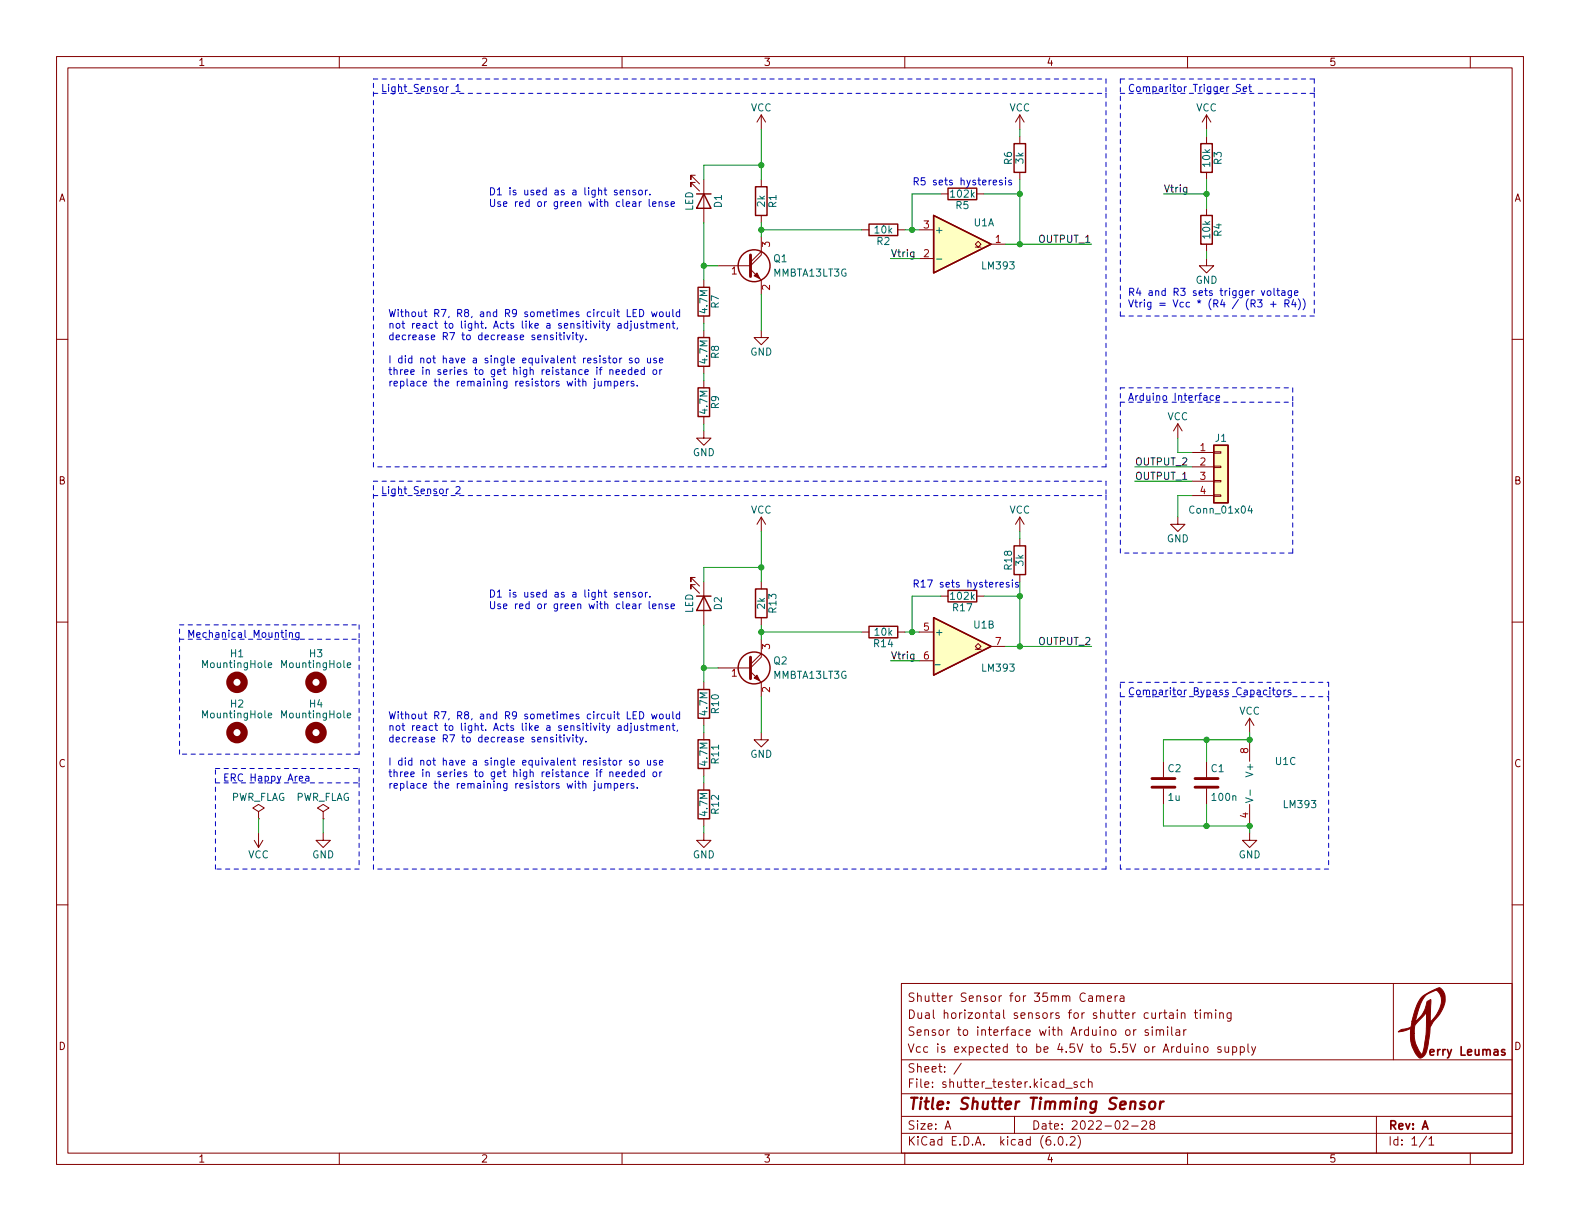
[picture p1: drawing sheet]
<svg xmlns="http://www.w3.org/2000/svg" width="279mm" height="216mm" viewBox="0 0 279 216" stroke-linecap="round" stroke-linejoin="round" font-family="sans-serif">
<g fill="none" stroke="#840000" stroke-width=".18">
<path d="M10 10h259.4v195.9h-259.4zM12 12h255.4v191.9h-255.4zM60 10v2M110 10v2M160 10v2M210 10v2M260 10v2M122.9 31h-.7v.8v-.8l1.5 1.5M122.9 32.3h-.7v.7v-.7l1.5 1.5M124.5 31.8v7.6M134.6 20.3v2.6M134.6 31.8v1.2"/>
<path d="M134.6 38.1v1.3M134.6 20.3l-.7 1.3M134.6 20.3l.8 1.3M166.4 34.3h1.2M172.7 34.3h1.3M180.3 20.3v2.6M180.3 24.1v1.3M180.3 30.5v1.3M180.3 20.3l-.7 1.3M180.3 20.3l.8 1.3M213.4 20.3l-.8 1.3M213.4 20.3v2.6"/>
<path d="M213.4 24.1v1.3M213.4 30.5v1.3M213.4 36.8v1.3M213.4 20.3l.7 1.3M10 60h2M124.5 49.5v1.3M124.5 55.9v1.3M124.5 58.4v1.3M132.7 47.6l1.9 1.9v2.6M134.6 44.5v.6l-1.9 1.9h-5.7M134.6 58.4v1.3h1.3l-1.3 1.3-1.3-1.3h1.3M134.6 41.9v2.6"/>
<path d="M134.6 44.5l-1.9 1.9M152.4 40.6h1.3M158.7 40.6h1.3M162.6 40.6h2.5M162.6 45.7h2.5M172.5 43.7h.5l-.5-.5 .5-.5 .5 .5-.5 .5h.5M175.3 43.2h2.5M213.4 45.7v1.3h1.2l-1.2 1.3-1.3-1.3h1.3M213.4 43.2v1.3M267.4 60h2M124.5 76.2v1.3h1.2l-1.2 1.2-1.3-1.2h1.3M124.5 64.8v1.2"/>
<path d="M124.5 67.3v1.3M124.5 73.7v1.2M208.3 74.9l-.8 1.3M208.3 74.9v2.6M208.3 74.9l.7 1.3M214.6 79.9h1.3v.2h-1.3zM134.6 91.4l-.7 1.3M134.6 91.4v2.6M134.6 91.4l.8 1.3M180.3 91.4v2.6M180.3 95.3v1.2M180.3 91.4l-.7 1.3"/>
<path d="M180.3 91.4l.8 1.3M208.3 91.4v1.3h1.2l-1.2 1.3-1.3-1.3h1.3M210.8 80h3.8M210.8 82.6h3.8M210.8 85.1h3.8M210.8 87.6h3.8M214.6 87.5h1.3v.3h-1.3zM214.6 85h1.3v.2h-1.3zM214.6 82.4h1.3v.3h-1.3zM10 110h2M122.9 102.1h-.7v.8v-.8l1.5 1.5M122.9 103.4h-.7v.7v-.7l1.5 1.5"/>
<path d="M124.5 102.9v7.6M132.7 118.7l1.9 2v2.5M134.6 115.6v.6l-1.9 1.9h-5.7M134.6 102.9v1.2M134.6 109.2v1.3M134.6 113v2.6M134.6 115.6l-1.9 1.9M152.4 111.8h1.3M158.7 111.8h1.3M162.6 111.8h2.5M162.6 116.8h2.5M166.4 105.4h1.2"/>
<path d="M172.5 114.8h.5l-.5-.5 .5-.5 .5 .5-.5 .5h.5M172.7 105.4h1.3M175.3 114.3h2.5M180.3 101.6v1.3M267.4 110h2M124.5 120.7v1.2M124.5 127v1.3M124.5 129.5v1.3M124.5 135.9v1.3M124.5 138.4v1.3M134.6 129.5v1.3h1.3l-1.3 1.3-1.3-1.3h1.3M205.7 134.6v2.8"/>
<path d="M205.7 139.4v2.8M213.4 134.6v2.8M213.4 139.4v2.8M221 127v2.5M221 130.8v3.8M221 127l-.8 1.3M221 127l.7 1.3M10 160h2M45 148.6l.7 1.3M45.7 143.5l1-.6-1-.7-1 .7 1 .6v1.3M45.7 144.8h.1M45.7 147.3v2.6"/>
<path d="M46.5 148.6l-.8 1.3M57.1 143.5l1.1-.6-1.1-.7-1 .7 1 .6v1.3M57.1 144.8h.1M57.1 147.3v1.3h1.3l-1.3 1.3-1.2-1.3h1.2M124.5 147.3v1.3h1.2l-1.2 1.3-1.3-1.3h1.3M124.5 144.8v1.3M221 147.3v1.3h1.2l-1.2 1.3-1.3-1.3h1.3M221 142.2v3.9M267.4 160h2M159.4 173.9h108v30h-108zM192.5 176.1h.6l.1 1M193.2 176.4l-.5 .1a.29 .29 0 0 0-.2 .3 .29 .29 0 0 0 .2 .3l.5-.1"/>
<path d="M193.9 176.2l.2-.1h.4v1M193.9 176.1v1M194.5 176.3l.3-.2h.3l.1 1M195.8 176.6l.7-.2v-.3h-.5l-.2 .2 .1 .7h.6M197.2 176.1v1M197.6 176.1h-.3l-.1 .3M198.1 176.1h.6l.1 1M198.8 176.4l-.5 .1a.29 .29 0 0 0-.3 .3 .29 .29 0 0 0 .3 .3l.5-.1M205.8 179.1h.5M206 178.6v1.3l.3 .2M206.8 179.1h.6l.1 1M207.5 179.4l-.5 .1a.29 .29 0 0 0-.2 .3 .29 .29 0 0 0 .2 .3l.5-.1"/>
<path d="M208.2 178.6v.1M208.2 179.1v1M208.9 179.2l.2-.1h.4v1M208.9 179.1v1M211.2 179.1h.6M211.4 178.6v1.3l.4 .2M212.3 178.6v.1M212.3 179.1v1M213 179.2l.2-.1h.3l.1 1M213 179.1v1M213.6 179.3l.2-.2h.4l.1 1M215 178.6v.1"/>
<path d="M215 179.1v1M215.7 179.2l.2-.1h.4v1M215.7 179.1v1M217.7 179.1v1.2l-.3 .3-.4-.1M217.7 179.1h-.4l-.3 .3v.4l.1 .2h.6M246.4 173.9v13.5M159.4 197.4h108M159.4 193.4h108M159.4 187.4h108M167.1 199.7l.5-1.5 .5 1.5M167.3 199.2h.7M170 188l-1.3 1.9"/>
<path d="M179.4 197.4v3M188.5 192.4h1.1M190.5 191.4l-.4-.1-.2 .2 .1 .2 .5 .2v.3h-.6M191.8 191.4l-.4-.1-.3 .3v.4l.2 .2h.5M192.5 191.4l.2-.1 .3 .1 .1 .9M192.5 190.8v1.5M198.6 198.3l.6-.1 .2 .1 .1 .3-1 1.1h1M199.2 182.1h.3l.3 .3v.4l-.3 .3-.3-.1-.2-.2v-.4zM200.1 199.1h1.2M200.5 182.1v1M200.9 182.1h-.3l-.1 .3M201.9 198.3l.6-.1 .2 .1 .1 .3-1 1.1h1"/>
<path d="M203 182.1h-.3l-.2 .2v.2l.5 .1v.4h-.5M203.6 198.8l-.3-.3 .1-.2 .2-.1h.4l.2 .3-.1 .2-.6 .2-.2 .2 .1 .4 .2 .2 .4-.1 .2-.2-.1-.4-.2-.2M203.8 181.6v.1M203.8 182.1v1M204.5 182.2l.2-.1h.3l.1 1M204.5 182.1v1M205.1 182.3l.2-.2h.4l.1 1M206.5 181.6v.1M206.5 182.1v1M207.2 181.6v1.3l.2 .2M208 182.1h.5l.1 1M208.6 182.4l-.5 .1a.29 .29 0 0 0-.2 .3 .29 .29 0 0 0 .2 .3l.5-.1"/>
<path d="M209.3 182.1v1M209.5 185.1v.9l.4 .1 .2-.2M209.8 182.1h-.3l-.2 .3M210.1 185.1v1M210.8 184.6v.1M210.8 185.1v1M211.5 185.2l.3-.1h.3l.1 1M211.5 185.1v1M213 185.1h.3l.3 .3v.4l-.3 .3-.3-.1-.2-.2v-.4zM215.9 185.1h-.4l-.2 .2 .1 .2 .5 .1v.4h-.6M216.6 185.1l.1 .9 .3 .1 .3-.2M217.3 185.1v1"/>
<path d="M218 185.1h.4l.3 .3v.4l-.2 .2h-.5M218 185.1v1.5M219.3 185.1h.5l.2 .3v.4l-.1 .2h-.6M219.3 185.1v1.5M220.7 184.6v1.3l.2 .2M221.3 185.1l.4 1M222 185.1l-.5 1.3-.2 .2M243.4 197.4v6.5M60 203.9v2M110 203.9v2M159.4 200.4h108M160 203.9v2"/>
<path d="M186.5 202.3v.2M187.3 201h.2a.81 .81 0 0 1 .6 .6 .81 .81 0 0 1-.3 .8l-.2 .1a.81 .81 0 0 1-.6-.6 .81 .81 0 0 1 .3-.9zM188.6 202.3v.2M189.3 201.1l.5-.1 .2 .1 .1 .3-.9 1.1h.9M190.6 200.8a1.72 1.72 0 0 1 0 2.2M210 203.9v2M252.3 200.9l-1.3 1.9M252.7 201.4l.4-.4v1.5M252.7 202.5h.8M260 203.9v2"/>
</g>
<path d="M202.4 194.9a.49 .49 0 0 0-.8 .3l.1 .1 .7 .2v.3l-.3 .3-.6-.1M203.4 195a.52 .52 0 0 1 .5-.2 .52 .52 0 0 1 .4 .4l-.1 .5a.55 .55 0 0 1-.5 .4 .55 .55 0 0 1-.5-.4zM205.2 194.8l-.1 1.3M205.8 194.8l-.4 .1-.2 .3" fill="none" stroke="#840000" stroke-width=".4"/>
<path d="M266.1 185.6h-.4l-.2 .2 .1 .2 .5 .1v.4h-.6" fill="none" stroke="#840000" stroke-width=".3"/>
<g fill="#840000" stroke="#840000" stroke-width=".18">
<path d="M251.4 176.3l1.2-.8 2-.8a2.58 2.58 0 0 1 .6 3.5l-.7 1.2-.9 1a2.85 2.85 0 0 0-.8 2.5l-.3 2.1a2.54 2.54 0 0 1-1.3 2.1l-.3-.1-.5-.6-.7-1.3-.3-1.2v-1.2h.7l.1 1.2 .2 .8 .5 1.1 .6 .7 .3-1.2 .4-2.5 .1-3.8-1.4 1.5a2.09 2.09 0 0 0-.8 2.2h-.7l.1-.8-1.3 .4-.9 .2a3.3 3.3 0 0 1 1.8-.7 1.04 1.04 0 0 0 .6-1.2h.6l.3-.2a5.6 5.6 0 0 0 1.8-3.3l.6-.3-.1 3.9 1.1-1.2a3.6 3.6 0 0 0 .6-3.8 .68 .68 0 0 0-.9-.5l-1.3 .6-.7 .7-.8 1.9-.6 2.2h-.6l.9-2.9z"/>
<path d="M133.3 48.8l.6-.5 .5 1z"/>
<path d="M133.3 119.9l.6-.5 .5 1z"/>
</g>
<path d="M165.6 45.8h1M221 89.4l-.3 .9h.8M221.3 89.9v.8M47.4 117.6l.6-.1v-.2l-.4-.1-.2 .2 .1 .6h.5M61.4 117.6l.6-.1v-.2l-.4-.1-.2 .2 .1 .6h.5M47.4 126.5l.6-.1v-.2l-.4-.1-.2 .2 .1 .6h.5M61.4 126.5l.6-.1v-.2l-.4-.1-.2 .2 .1 .6h.5M221.1 139.7v.9M220.3 141.1l1.3 .4-1.3 .4" fill="none" stroke="#006464" stroke-width=".18"/>
<g fill="none" stroke="#840000" stroke-width=".25">
<path d="M123.2 34.3h2.5M124.5 34.3l1.2 2.5h-2.5zM133.6 33h2v5.1h-2zM153.7 39.6h5v2.1h-5zM165.1 38.1l10.2 5.1-10.2 5.1zM167.6 33.3h5.1v2h-5.1zM179.3 25.4h2.1v5.1h-2.1zM212.3 25.4h2.1v5.1h-2.1zM212.3 38.1h2.1v5.1h-2.1zM123.4 50.8h2.1v5.1h-2.1zM123.4 59.7h2.1v5.1h-2.1zM123.4 68.6h2.1v5.1h-2.1z"/>
<path d="M214.6 78.7h2.6v10.2h-2.6zM179.3 96.5h2.1v5.1h-2.1zM123.2 105.4h2.5M124.5 105.4l1.2 2.6h-2.5zM133.6 104.1h2v5.1h-2zM153.7 110.7h5v2.1h-5zM165.1 109.2l10.2 5.1-10.2 5.1zM167.6 104.4h5.1v2h-5.1zM123.4 121.9h2.1v5.1h-2.1zM123.4 130.8h2.1v5.1h-2.1zM123.4 139.7h2.1v5.1h-2.1z"/>
<circle cx="133.3" cy="47" r="2.82"/>
<circle cx="133.3" cy="118.1" r="2.82"/>
</g>
<path d="M132.7 45.1v3.8M132.7 116.2v3.8M203.7 139.2h4.1M203.7 137.7h4.1M211.3 139.2h4.1M211.3 137.7h4.1" fill="none" stroke="#840000" stroke-width=".51"/>
<g fill="#ffffc2" stroke="#ffffc2" stroke-width=".18">
<path d="M214.6 78.7h2.6v10.2h-2.6z"/>
<path d="M165.1 109.2l10.2 5.1-10.2 5.1z"/>
<path d="M165.1 38.1l10.2 5.1-10.2 5.1z"/>
</g>
<g fill="none" stroke="#840000" stroke-width="1.3">
<circle cx="41.9" cy="129.5" r="1.27"/>
<circle cx="41.9" cy="120.6" r="1.27"/>
<circle cx="55.9" cy="120.6" r="1.27"/>
<circle cx="55.9" cy="129.5" r="1.27"/>
</g>
<g fill="none" stroke="#0000c2" stroke-width=".18">
<path d="M79.3 15.3l-.4 .3M80.6 15.3l.4-.4v1.3M80.6 16.2h.8M219.4 15l-.5-.1-.2 .1v.4l.5 .2 .2 .3-.3 .3-.5-.1M219.8 15.8l.7-.2-.1-.2-.4-.1-.2 .2 .1 .6h.5M220.8 15.3h.5M221 14.9v1.1l.3 .2M109.1 33.7l-.3-.1-.2 .2 .1 .2 .4 .1v.3h-.5M109.7 34l.6-.1-.1-.2-.4-.1-.1 .2v.6h.5M110.8 33.7l.2-.1 .3 .1 .1 .8M110.8 33.6v.9M112.4 33.7l-.3-.1-.2 .2 .1 .2 .4 .1v.3h-.5"/>
<path d="M113 33.7l.3-.1 .3 .3v.3l-.3 .3-.3-.1-.1-.2zM113 35.7v.8M113.4 35.7l-.4 .2M114.1 33.6v.9M114.5 33.6l-.4 .3M114.8 35.2v1.1l.2 .2M114.9 34.3v.2M115.4 36.1l.6-.1-.1-.3h-.3l-.2 .1 .1 .6h.4M116.6 35.8l.1-.1h.3l.1 .8M116.6 35.7v.8M118.1 35.7h-.3l-.2 .1 .1 .2 .4 .1v.3h-.5M118.7 36.1l.6-.1-.1-.3h-.3l-.2 .1v.6h.5"/>
<path d="M177.2 31.9h-.3l-.2 .1 .1 .2 .4 .1v.3h-.5M177.8 31.4v.2M177.8 31.9v.8M178.8 31.9h-.3l-.1 .1v.2l.4 .1v.3h-.4M97.8 59.3l-.3-.1-.2 .2 .1 .2 .4 .1v.3h-.5M98.4 59.2v.9M98.8 59.2h.5M99 58.8v1.1l.3 .2M99.7 59.2v.9M100.2 59.2l.3 .9 .3-.9M101.3 59.2v.9M101.7 59.2h.5"/>
<path d="M101.9 58.8v1.1l.3 .2M102.5 59.2l.3 .9M103.1 59.2l-.4 1.2-.2 .1M103.6 60v.1M109.3 57.2h.5v.8M109.8 57.5l-.4 .1-.2 .1 .2 .3h.4M110.9 54.7v1.3h.6M111 57.2h-.4l-.2 .2 .1 .6h.5M111 56.8v1.2M111.6 57.2v1.1l-.2 .2M111.6 56.8v.1M112 55.3h.4"/>
<path d="M112.2 57.2l.1 .8h.3l.1-.1M112.6 54.7h-.6v1.3h.6M112.7 57.2v.8M113.1 54.7a.64 .64 0 0 1 .7 .7 .64 .64 0 0 1-.7 .6zM113.8 57.2h-.3l-.2 .2v.2l.5 .1v.3h-.5M114.2 57.2h.5M114.4 56.8v1.1l.3 .1M115.1 57.3l.2-.1h.3v.8M115.1 57.2v.8M115.2 55.1l.3 .9 .2-.6 .2 .6 .3-.9M115.6 57.4l.2-.2h.3l.1 .8M116.7 55.2l.3-.1 .3 .3v.3l-.3 .3-.3-.1-.1-.2z"/>
<path d="M116.7 57.6l.6-.1v-.3h-.4l-.2 .2 .1 .6h.5M117.8 55.1l.1 .8 .3 .1 .2-.1M117.9 57.3l.2-.1h.3v.8M117.9 57.2v.8M118.4 55.1v.9M118.9 57.2h.4M119 54.7v1.1l.2 .2M119 56.8v1.1l.3 .1M119.8 58l-.1 .2M120.2 55.2l-.4-.1-.2 .3 .1 .5h.5M120.2 54.7v1.3M222.4 53h.8l-.5 .5 .4 .1v.6l-.2 .1-.5-.1"/>
<path d="M224.2 51.5l.3-.1 .2 .2v.4l-.2 .2h-.3l-.1-.2zM224.7 53.8h1M225.2 53.3v1M225.3 51v1.1l.2 .1M225.8 51.4h.5M226 51v1.1l.3 .1M226.7 51.5h.5v.7M227.2 51.7l-.4 .1-.2 .1 .2 .3h.4M227.2 53.7l.6-.1 .2-.2-.1-.3-.7-.1v1.3M227.5 53.7l.5 .6M228.4 51.4v1l-.3 .3-.3-.1M228.4 51.5l-.4-.1-.2 .2 .1 .6h.5"/>
<path d="M228.7 53l-.3 .9h.8M228.9 51.8l.6-.1v-.2l-.4-.1-.2 .2 .1 .6h.5M229 53.4v.9M229.6 52.8a1.46 1.46 0 0 1 0 2M230.4 52.8a1.46 1.46 0 0 1 0 2M105.2 67.4v1.1l-.3 .2M105.8 67.4v.8l.4 .1 .1-.2M106.3 67.4v.9M106.9 67.5l.2-.1 .3 .1 .1 .8M106.9 67.4v.9M107.1 63.4l-.3-.1-.2 .2 .1 .2 .4 .1v.3h-.5M107.5 67.6l.2-.2 .3 .1v.8"/>
<path d="M107.5 63.3h.5M107.7 62.9v1.1l.3 .2M107.8 65.5l.2-.1h.3l.1 .8M107.8 65.4v.8M108.5 63.4l.3-.1 .3 .3v.3l-.3 .3-.3-.1-.1-.2zM108.6 67.5l.4-.1 .2 .3-.1 .5h-.5M108.6 67.4v1.3M108.9 65.8l.6-.1v-.3h-.4l-.2 .1 .1 .7h.5M109.6 63.3v.9M109.7 67.8l.6-.1v-.2l-.4-.1-.2 .2 .1 .6h.5M110 63.3l-.4 .3M110 65.8l.6-.1v-.3h-.4l-.2 .1 .1 .7h.5"/>
<path d="M110.9 67.4v.9M111.2 67.4l-.3 .3M111.7 65.4h-.3l-.3 .2 .1 .6h.5M111.7 64.9v1.3M111.8 63.4l-.3-.1-.2 .2 .1 .2 .4 .1v.3h-.5M112.1 67.5l-.3-.1-.2 .2 .1 .2 .4 .1v.3h-.5M112.3 65.8l.6-.1-.1-.3h-.4l-.1 .1v.7h.5M112.4 63.4l.3-.1 .3 .3v.3l-.3 .3-.3-.1-.1-.2zM112.7 68.1v.2M114 65.4h-.4l-.3 .2 .2 .6h.5M114 64.9v1.3M114.5 63.3l.1 .8 .3 .1 .1-.2"/>
<path d="M115 63.3v.9M115.6 65.4h.3l.2 .2v.4l-.2 .2h-.3l-.1-.2zM116.1 63.4l-.3-.1-.2 .2v.2l.5 .1v.3h-.5M116.6 63.7l.6-.1v-.2l-.4-.1-.2 .2 .1 .6h.5M116.7 65.4v.8M117 65.4l-.3 .2M212.9 70h.5v.8M213.4 70.3h-.4l-.2 .2 .2 .3 .4-.1M214.6 70h-.4l-.2 .2 .1 .5h.5M215.1 70.4l.6-.1-.1-.3h-.3l-.2 .1v.6h.5M79.3 86.5l-.4 .2M80.6 86.2l.5-.2 .3 .4-.8 .9h.8"/>
<path d="M50.6 111.4v.2M50.6 111.9v.8M51.2 112l.2-.1h.3v.8M51.2 111.9v.8M52.9 111.9v1l-.3 .2h-.3M52.9 111.9h-.4l-.2 .2 .1 .5h.5M109.1 104.8l-.3-.1-.2 .2 .1 .2 .4 .1v.3h-.5M109.7 105.2l.6-.2-.1-.2-.4-.1-.1 .2v.6h.5M110.8 104.9l.2-.2 .3 .1 .1 .8M110.8 104.7v.9M112.4 104.8l-.3-.1-.2 .2 .1 .2 .4 .1v.3h-.5M113 104.8l.3-.1 .3 .3v.3l-.3 .3-.3-.1-.1-.2z"/>
<path d="M113 106.8v.8M113.4 106.8l-.4 .2M114.1 104.7v.9M114.5 104.7l-.4 .3M114.8 106.4v1l.2 .2M114.9 105.5v.1M115.4 107.2l.6-.1-.1-.3h-.3l-.2 .2 .1 .6h.4M116.6 106.9l.1-.1h.3l.1 .8M116.6 106.8v.8M118.1 106.8h-.3l-.2 .2 .1 .1 .4 .2v.3h-.5M118.7 107.2l.6-.1-.1-.3h-.3l-.2 .2v.6h.5M176.8 103.4l.7-.1-.1-.3h-.4l-.2 .2 .1 .6h.5"/>
<path d="M178.4 103h-.3l-.2 .2 .1 .1 .4 .2v.3h-.5M179 102.5v.2M179 103v.8M180.1 103h-.3l-.2 .2v.1l.5 .2v.3h-.5M52.9 137.7l.6-.1v-.3h-.4l-.2 .1 .1 .6h.5M54.1 137.3h.5v.8M54.6 137.6h-.4l-.2 .2 .2 .3 .4-.1M97.8 130.4h-.3l-.2 .1 .1 .2 .4 .1v.3h-.5M98.4 130.4v.8M98.8 130.4h.5M99 129.9v1.1l.3 .2M99.7 130.4v.8"/>
<path d="M100.2 130.4l.3 .8 .3-.8M101.3 130.4v.8M101.7 130.4h.5M101.9 129.9v1.1l.3 .2M102.5 130.4l.3 .8M103.1 130.4l-.4 1.1-.2 .1M103.6 131.1v.1M105.2 138.5v1.1l-.3 .2M105.8 138.5v.8l.4 .1 .1-.1M106.3 138.5v.9M106.9 138.7l.2-.2 .3 .1 .1 .8M106.9 138.5v.9"/>
<path d="M107.1 134.5l-.3-.1-.2 .2 .1 .2 .4 .1v.3h-.5M107.5 138.7l.2-.2 .3 .1v.8M107.5 134.4h.5M107.7 134v1.1l.3 .2M107.8 136.6l.2-.1h.3l.1 .8M107.8 136.5v.8M108.5 134.5l.3-.1 .3 .3v.3l-.3 .3-.3-.1-.1-.2zM108.6 138.6l.4-.1 .2 .3-.1 .5h-.5M108.6 138.5v1.3M108.9 136.9l.6-.1v-.3h-.4l-.2 .2 .1 .6h.5M109.3 128.4h.5v.8M109.6 134.4v.9"/>
<path d="M109.7 139l.6-.2v-.2l-.4-.1-.2 .2 .1 .6h.5M109.8 128.6l-.4 .1-.2 .2 .2 .3 .4-.1M110 134.4l-.4 .3M110 136.9l.6-.1v-.3h-.4l-.2 .2 .1 .6h.5M110.9 138.5v.9M110.9 125.8v1.3h.6M111 128.4l-.4-.1-.2 .3 .1 .5h.5M111 127.9v1.3M111.2 138.5l-.3 .3M111.6 128.3v1.1l-.2 .2M111.6 127.9v.1M111.7 136.5h-.3l-.3 .2 .1 .6h.5"/>
<path d="M111.7 136.1v1.2M111.8 134.5l-.3-.1-.2 .2 .1 .2 .4 .1v.3h-.5M112 126.4h.4M112.1 138.6l-.3-.1-.2 .2 .1 .2 .4 .1v.3h-.5M112.2 128.3l.1 .8 .3 .1 .1-.2M112.3 136.9l.6-.1-.1-.3h-.4l-.1 .2v.6h.5M112.4 134.5l.3-.1 .3 .3v.3l-.3 .3-.3-.1-.1-.2zM112.6 125.8h-.6v1.3h.6M112.7 139.3v.1M112.7 128.3v.9M113.1 125.8a.64 .64 0 0 1 .7 .7 .64 .64 0 0 1-.7 .6zM113.8 128.4l-.3-.1-.2 .2v.2l.5 .1v.3h-.5"/>
<path d="M114 136.5h-.4l-.3 .2 .2 .6h.5M114 136.1v1.2M114.2 128.3h.5M114.4 127.9v1.1l.3 .2M114.5 134.4l.1 .8 .3 .1 .1-.1M115 134.4v.9M115.1 128.4l.2-.1 .3 .1v.8M115.1 128.3v.9M115.2 126.3l.3 .8 .2-.6 .2 .6 .3-.8M115.6 136.5h.3l.2 .2v.4l-.2 .2h-.3l-.1-.2zM115.6 128.5l.2-.2 .3 .1 .1 .8M116.1 134.5l-.3-.1-.2 .2v.2l.5 .1v.3h-.5"/>
<path d="M116.6 134.9l.6-.2v-.2l-.4-.1-.2 .2 .1 .6h.5M116.7 136.5v.8M116.7 126.3h.3l.3 .2v.4l-.3 .2h-.3l-.1-.2zM116.7 128.7l.6-.1v-.2l-.4-.1-.2 .2 .1 .6h.5M117 136.5l-.3 .2M117.8 126.3l.1 .8h.3l.2-.1M117.9 128.4l.2-.1 .3 .1v.8M117.9 128.3v.9M118.4 126.3v.8M118.9 128.3h.4M119 125.8v1.1l.2 .2M119 127.9v1.1l.3 .2"/>
<path d="M119.8 129.1l-.1 .2M120.2 126.3h-.4l-.2 .2 .1 .6h.5M120.2 125.8v1.3M224 122.1l-.3-.1-.3 .3 .1 .5h.5M224.6 121.6v.1M224.6 122v.9M225 122h.5M225.2 121.6v1.1l.3 .2M226 122.1l.3-.1 .2 .3v.3l-.2 .3-.3-.1-.2-.2zM227 122v.9M227.4 122l-.4 .3M228.3 122.1l-.3-.1-.2 .2v.2l.5 .1v.3h-.5"/>
</g>
<g fill="none" stroke="#0000c2" stroke-width=".18" stroke-dasharray=".8 .8">
<path d="M66 14h129.6M66 16.5h129.6M195.6 14v2.5M195.6 16.5v66.1M198.1 14h34.3M198.1 16.5h34.3M232.4 16.5v39.4M232.4 14v2.5M198.1 55.9v-41.9M232.4 55.9h-34.3M198.1 71.1h30.5M198.1 68.6h30.5"/>
<path d="M228.6 68.6v2.5M228.6 71.1v26.7M66 85.1h129.6M66 82.6v-68.6M66 87.6h129.6M195.6 85.1v2.5M195.6 82.6h-129.6M195.6 87.6v66.1M198.1 97.8v-29.2M228.6 97.8h-30.5M31.7 113h31.8M31.7 110.5h31.8"/>
<path d="M63.5 113v20.4M63.5 110.5v2.5M31.7 133.4v-22.9M38.1 138.4h25.4M38.1 135.9h25.4M63.5 138.4v15.3M63.5 135.9v2.5M63.5 133.4h-31.8M198.1 123.2h36.8M198.1 120.7h36.8M234.9 120.7v2.5M234.9 123.2v30.5"/>
<path d="M38.1 153.7v-17.8M63.5 153.7h-25.4M66 153.7v-68.6M195.6 153.7h-129.6M198.1 153.7v-33M234.9 153.7h-36.8"/>
</g>
<g fill="none" stroke="#009600" stroke-width=".18">
<path d="M124.5 39.4v10.1M134.6 29.2h-10.1v2.6M134.6 22.9v8.9M134.6 39.4v2.5M166.4 34.3h-5.1v6.3M174 34.3h6.3M180.3 22.9v1.2M180.3 31.8v11.4M205.7 34.3h7.7M213.4 22.9v1.2M213.4 31.8v5M124.5 57.2v1.2"/>
<path d="M124.5 47h2.5M134.6 52.1v6.3M134.6 40.6h17.8M157.5 45.7h5.1M160 40.6h2.6M177.8 43.2h15.2M213.4 44.5v1.2M124.5 66v1.3M124.5 74.9v1.3M208.3 77.5v2.5h2.5M134.6 94v8.9M180.3 94v1.3"/>
<path d="M200.7 85.1h10.1M200.7 82.6h10.1M210.8 87.6h-2.5v3.8M124.5 110.5v10.2M124.5 118.1h2.5M134.6 100.3h-10.1v2.6M134.6 110.5v2.5M134.6 111.8h17.8M157.5 116.8h5.1M160 111.8h2.6M166.4 105.4h-5.1v6.4M174 105.4h6.3"/>
<path d="M177.8 114.3h15.2M180.3 102.9v11.4M124.5 128.3v1.2M124.5 137.2v1.2M134.6 123.2v6.3M213.4 130.8v3.8M221 129.5v1.3h-15.3v3.8M45.7 144.8v2.5M57.1 144.8v2.5M124.5 146.1v1.2M205.7 142.2v3.9h15.3v1.2M213.4 142.2v3.9"/>
</g>
<g fill="#009600" stroke="#009600" stroke-width=".18">
<circle cx="124.5" cy="47" r=".46"/>
<circle cx="180.3" cy="43.2" r=".46"/>
<circle cx="180.3" cy="34.3" r=".46"/>
<circle cx="213.4" cy="34.3" r=".46"/>
<circle cx="180.3" cy="105.4" r=".46"/>
<circle cx="213.4" cy="130.8" r=".46"/>
<circle cx="221" cy="146.1" r=".46"/>
<circle cx="180.3" cy="114.3" r=".46"/>
<circle cx="213.4" cy="146.1" r=".46"/>
<circle cx="221" cy="130.8" r=".46"/>
<circle cx="134.6" cy="40.6" r=".46"/>
<circle cx="161.3" cy="40.6" r=".46"/>
<circle cx="134.6" cy="29.2" r=".46"/>
<circle cx="161.3" cy="111.8" r=".46"/>
<circle cx="134.6" cy="100.3" r=".46"/>
<circle cx="134.6" cy="111.8" r=".46"/>
<circle cx="124.5" cy="118.1" r=".46"/>
</g>
<text font-size="2.8" fill="#840000" x="160.4" y="196.2">Title: Shutter Timming Sensor</text>
<g font-size="2.1" fill="#840000">
<text x="160.4" y="177.1">Shutter Sensor for 35mm Camera</text>
<text x="160.4" y="180.1">Dual horizontal sensors for shutter curtain timing</text>
<text x="160.4" y="183.1">Sensor to interface with Arduino or similar</text>
<text x="160.4" y="186.1">Vcc is expected to be 4.5V to 5.5V or Arduino supply</text>
<text x="160.4" y="189.7">Sheet: /</text>
<text x="252.4" y="186.6">erry Leumas</text>
<text x="160.4" y="192.4">File: shutter_tester.kicad_sch</text>
<text x="160.4" y="202.5">KiCad E.D.A. kicad (6.0.2)</text>
<text x="160.4" y="199.7">Size: A</text>
<text x="182.4" y="199.7">Date: 2022-02-28</text>
<text x="245.4" y="199.7">Rev: A</text>
<text x="245.4" y="202.5">Id: 1/1</text>
</g>
<g font-size="1.8" fill="#840000">
<text x="35" y="11.6">1</text>
<text x="85" y="11.6">2</text>
<text x="135" y="11.6">3</text>
<text x="185" y="11.6">4</text>
<text x="235" y="11.6">5</text>
<text x="10.3" y="35.6">A</text>
<text x="267.7" y="35.6">A</text>
<text x="10.3" y="85.7">B</text>
<text x="267.7" y="85.7">B</text>
<text x="10.3" y="135.6">C</text>
<text x="267.7" y="135.6">C</text>
<text x="10.3" y="185.7">D</text>
<text x="267.7" y="185.7">D</text>
<text x="35" y="205.6">1</text>
<text x="85" y="205.6">2</text>
<text x="135" y="205.6">3</text>
<text x="185" y="205.6">4</text>
<text x="235" y="205.6">5</text>
</g>
<g font-size="1.8" fill="#0000c2">
<text x="67.3" y="16.2">Light Sensor 1</text>
<text x="199.4" y="16.2">Comparitor Trigger Set</text>
<text x="86.4" y="34.5">D1 is used as a light sensor.</text>
<text x="161.3" y="32.8">R5 sets hysteresis</text>
<text x="86.4" y="36.6">Use red or green with clear lense</text>
<text x="199.4" y="52.3">R4 and R3 sets trigger voltage</text>
<text x="68.6" y="56.1">Without R7, R8, and R9 sometimes circuit LED would</text>
<text x="68.6" y="58.1">not react to light. Acts like a sensitivity adjustment,</text>
<text x="199.4" y="54.3">Vtrig = Vcc * (R4 / (R3 + R4))</text>
<text x="68.6" y="60.1">decrease R7 to decrease sensitivity.</text>
<text x="68.6" y="64.2">I did not have a single equivalent resistor so use</text>
<text x="68.6" y="66.3">three in series to get high reistance if needed or</text>
<text x="68.6" y="68.3">replace the remaining resistors with jumpers.</text>
<text x="199.4" y="70.9">Arduino Interface</text>
<text x="67.3" y="87.4">Light Sensor 2</text>
<text x="86.4" y="105.6">D1 is used as a light sensor.</text>
<text x="86.4" y="107.7">Use red or green with clear lense</text>
<text x="161.3" y="103.9">R17 sets hysteresis</text>
<text x="33" y="112.8">Mechanical Mounting</text>
<text x="199.4" y="122.9">Comparitor Bypass Capacitors</text>
<text x="68.6" y="127.2">Without R7, R8, and R9 sometimes circuit LED would</text>
<text x="68.6" y="129.2">not react to light. Acts like a sensitivity adjustment,</text>
<text x="68.6" y="131.3">decrease R7 to decrease sensitivity.</text>
<text x="68.6" y="135.4">I did not have a single equivalent resistor so use</text>
<text x="68.6" y="137.4">three in series to get high reistance if needed or</text>
<text x="39.4" y="138.2">ERC Happy Area</text>
<text x="68.6" y="139.4">replace the remaining resistors with jumpers.</text>
</g>
<g font-size="1.8" fill="#006464">
<text x="132.8" y="19.7">VCC</text>
<text x="178.5" y="19.7">VCC</text>
<text x="211.5" y="19.7">VCC</text>
<text x="178.9" y="29.1" transform="rotate(-90 178.9 29.1)">R6</text>
<text x="181" y="28.9" transform="rotate(-90 181 28.9)">3k</text>
<text x="214" y="29.4" transform="rotate(-90 214 29.4)">10k</text>
<text x="216" y="29.1" transform="rotate(-90 216 29.1)">R3</text>
<text x="168.2" y="34.9">102k</text>
<text x="122.6" y="37.3" transform="rotate(-90 122.6 37.3)">LED</text>
<text x="127.6" y="36.7" transform="rotate(-90 127.6 36.7)">D1</text>
<text x="135.3" y="36.5" transform="rotate(-90 135.3 36.5)">2k</text>
<text x="137.3" y="36.7" transform="rotate(-90 137.3 36.7)">R1</text>
<text x="154.7" y="41.3">10k</text>
<text x="165.2" y="41.3">+</text>
<text x="169" y="37">R5</text>
<text x="172.2" y="40">U1A</text>
<text x="216" y="41.8" transform="rotate(-90 216 41.8)">R4</text>
<text x="136.8" y="46.4">Q1</text>
<text x="155.1" y="43.3">R2</text>
<text x="173.8" y="47.6">LM393</text>
<text x="214" y="42.1" transform="rotate(-90 214 42.1)">10k</text>
<text x="136.8" y="48.9">MMBTA13LT3G</text>
<text x="211.4" y="50.2">GND</text>
<text x="125.1" y="55.3" transform="rotate(-90 125.1 55.3)">4.7M</text>
<text x="127.1" y="54.5" transform="rotate(-90 127.1 54.5)">R7</text>
<text x="125.1" y="64.2" transform="rotate(-90 125.1 64.2)">4.7M</text>
<text x="127.1" y="63.4" transform="rotate(-90 127.1 63.4)">R8</text>
<text x="132.7" y="62.9">GND</text>
<text x="125.1" y="73.1" transform="rotate(-90 125.1 73.1)">4.7M</text>
<text x="127.1" y="72.3" transform="rotate(-90 127.1 72.3)">R9</text>
<text x="206.4" y="74.3">VCC</text>
<text x="122.5" y="80.6">GND</text>
<text x="214.9" y="78.1">J1</text>
<text x="132.8" y="90.8">VCC</text>
<text x="178.5" y="90.8">VCC</text>
<text x="206.3" y="95.9">GND</text>
<text x="210.7" y="90.8">Conn_01x04</text>
<text x="178.9" y="100.7" transform="rotate(-90 178.9 100.7)">R18</text>
<text x="181" y="100" transform="rotate(-90 181 100)">3k</text>
<text x="127.6" y="107.8" transform="rotate(-90 127.6 107.8)">D2</text>
<text x="135.3" y="107.7" transform="rotate(-90 135.3 107.7)">2k</text>
<text x="168.2" y="106">102k</text>
<text x="122.6" y="108.4" transform="rotate(-90 122.6 108.4)">LED</text>
<text x="137.3" y="108.3" transform="rotate(-90 137.3 108.3)">R13</text>
<text x="154.7" y="112.4">10k</text>
<text x="165.2" y="112.4">+</text>
<text x="168.6" y="108.1">R17</text>
<text x="172.2" y="111.1">U1B</text>
<text x="36" y="118.1">MountingHole</text>
<text x="40.8" y="116.2">H1</text>
<text x="50" y="118.1">MountingHole</text>
<text x="54.7" y="116.2">H3</text>
<text x="136.8" y="117.5">Q2</text>
<text x="154.6" y="114.4">R14</text>
<text x="165.2" y="117.5">_</text>
<text x="173.8" y="118.7">LM393</text>
<text x="40.8" y="125.1">H2</text>
<text x="54.7" y="125.1">H4</text>
<text x="136.8" y="120">MMBTA13LT3G</text>
<text x="36" y="127">MountingHole</text>
<text x="50" y="127">MountingHole</text>
<text x="125.1" y="126.4" transform="rotate(-90 125.1 126.4)">4.7M</text>
<text x="127.1" y="126.1" transform="rotate(-90 127.1 126.1)">R10</text>
<text x="219.1" y="126.4">VCC</text>
<text x="125.1" y="135.3" transform="rotate(-90 125.1 135.3)">4.7M</text>
<text x="127.1" y="135" transform="rotate(-90 127.1 135)">R11</text>
<text x="132.7" y="134">GND</text>
<text x="206.6" y="136.5">C2</text>
<text x="214.2" y="136.5">C1</text>
<text x="221.6" y="137" transform="rotate(-90 221.6 137)">V+</text>
<text x="225.6" y="135.3">U1C</text>
<text x="40.8" y="141.6">PWR_FLAG</text>
<text x="52.2" y="141.6">PWR_FLAG</text>
<text x="127.1" y="143.9" transform="rotate(-90 127.1 143.9)">R12</text>
<text x="206.6" y="141.6">1u</text>
<text x="214.4" y="141.6">100n</text>
<text x="227.1" y="142.9">LM393</text>
<text x="125.1" y="144.2" transform="rotate(-90 125.1 144.2)">4.7M</text>
<text x="43.9" y="151.8">VCC</text>
<text x="55.2" y="151.8">GND</text>
<text x="122.5" y="151.8">GND</text>
<text x="219" y="151.8">GND</text>
</g>
<g font-size="1.8" fill="#0f0f0f">
<text x="205.7" y="34">Vtrig</text>
<text x="157.5" y="45.5">Vtrig</text>
<text x="183.8" y="42.9">OUTPUT_1</text>
<text x="200.7" y="82.3">OUTPUT_2</text>
<text x="200.7" y="84.8">OUTPUT_1</text>
<text x="157.5" y="116.6">Vtrig</text>
<text x="183.8" y="114">OUTPUT_2</text>
</g>
<g font-size="1.8" fill="#a90000">
<text x="163.3" y="40.4">3</text>
<text x="136.1" y="43.7" transform="rotate(-90 136.1 43.7)">3</text>
<text x="163.3" y="45.5">2</text>
<text x="176" y="42.9">1</text>
<text x="129.4" y="48.5">1</text>
<text x="136.1" y="51.3" transform="rotate(-90 136.1 51.3)">2</text>
<text x="212.2" y="79.8">1</text>
<text x="212.2" y="82.3">2</text>
<text x="212.2" y="84.8">3</text>
<text x="212.2" y="87.4">4</text>
<text x="163.3" y="111.5">5</text>
<text x="129.4" y="119.6">1</text>
<text x="136.1" y="114.8" transform="rotate(-90 136.1 114.8)">3</text>
<text x="163.3" y="116.6">6</text>
<text x="176" y="114">7</text>
<text x="136.1" y="122.4" transform="rotate(-90 136.1 122.4)">2</text>
<text x="220.7" y="133.2" transform="rotate(-90 220.7 133.2)">8</text>
<text x="220.7" y="144.6" transform="rotate(-90 220.7 144.6)">4</text>
</g>
</svg>
